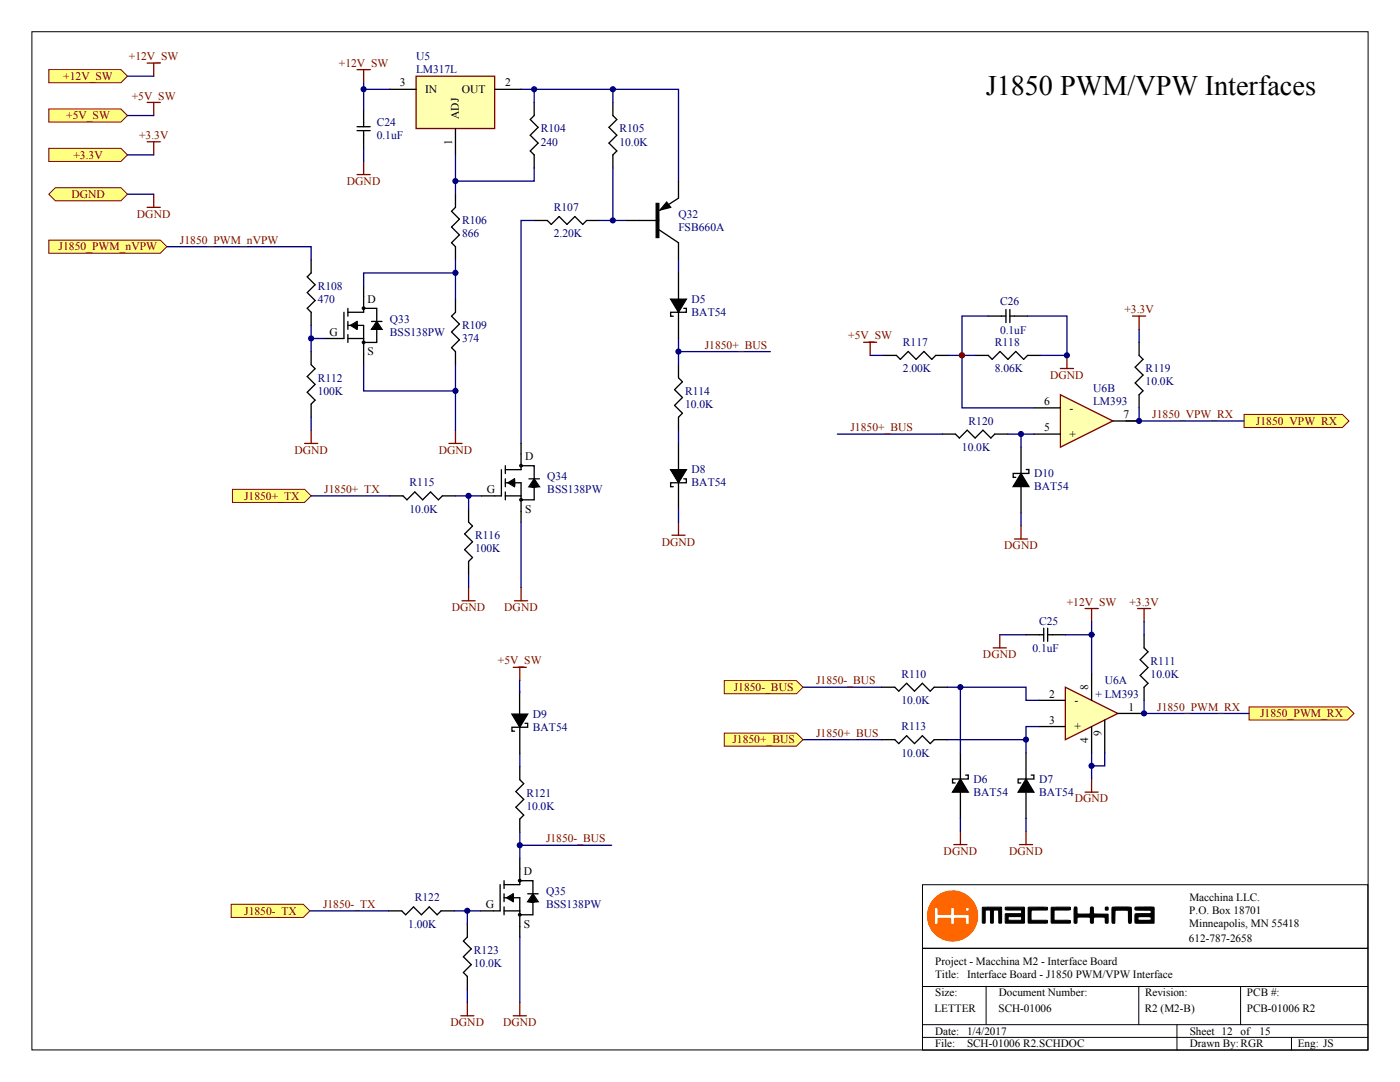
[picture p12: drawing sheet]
<svg xmlns="http://www.w3.org/2000/svg" width="279mm" height="216mm" viewBox="0 0 279 216" stroke-linecap="round" stroke-linejoin="round" font-family="sans-serif">
<g fill="none" stroke="#000" stroke-width=".26">
<path d="M71.3 26.1h2.6M71.3 25.3h2.6M72.6 21.7v3.6M72.6 26.1v3.5M90.9 38.8v2.6l-.8 .8 1.6 1.5-1.6 1.6 1.6 1.6-1.6 1.5 .8 .8v2.6M106.6 20.4v2.7l-.8 .7 1.6 1.6-1.6 1.6 1.6 1.6-1.6 1.5 .8 .8v2.6M122.3 20.4v2.7l.8 .7-1.6 1.6 1.6 1.6-1.6 1.6 1.6 1.5-.8 .8v2.6M62.1 51.8v2.7l-.8 .7 1.6 1.6-1.6 1.6 1.6 1.6-1.6 1.5 .8 .8v2.6M90.9 59.7v2.6l-.8 .8 1.6 1.6-1.6 1.5 1.6 1.6-1.6 1.6 .8 .8v2.6M106.6 44h2.6l.8 .8 1.6-1.6 1.6 1.6 1.5-1.6 1.6 1.6 .8-.8h2.6M62.1 70.2v2.6l.8 .8-1.6 1.5 1.6 1.6-1.6 1.6 1.6 1.5-.8 .8v2.6M135.4 72.8v2.6l.8 .8-1.6 1.6 1.6 1.5-1.6 1.6 1.6 1.6-.8 .7v2.7"/>
<path d="M77.8 98.9h2.6l.8 .8 1.6-1.5 1.6 1.5 1.5-1.5 1.6 1.5 .8-.8h2.6M93.5 101.6v2.6l.8 .8-1.6 1.5 1.6 1.6-1.6 1.6 1.6 1.5-.8 .8v2.6"/>
</g>
<path d="M104 17.8h31.4v18.3M90.9 98.9h5.2" fill="none" stroke="#000080" stroke-width=".26"/>
<path d="M71.3 13.9h2.6M72.6 13.9v2.6M71.3 34.8h2.6M72.6 32.2v2.6M134.1 106.8h2.6M135.4 104.2v2.6" fill="none" stroke="#800000" stroke-width=".26"/>
<path d="M9.7 47.9h22.3l1.3 1.3-1.3 1.3h-22.3z" fill-rule="evenodd" fill="#ffff80" stroke="#800000" stroke-width=".2"/>
<path d="M106.6 44h-2.6v44.5" fill="none" stroke="#000080" stroke-width=".26"/>
<path d="M46.4 97.6h14.4l1.3 1.3-1.3 1.4h-14.4z" fill-rule="evenodd" fill="#ffff80" stroke="#800000" stroke-width=".2"/>
<path d="M135.4 51.8v2.7M135.4 67.5v2.7h18.3M62.1 98.9h15.7" fill="none" stroke="#000080" stroke-width=".26"/>
<path d="M29.4 28.3h2.6M30.7 28.3v2.6" fill="none" stroke="#800000" stroke-width=".26"/>
<g fill="#ffff80" stroke="#800000" stroke-width=".2">
<path d="M9.7 29.6h14.4l1.3 1.3-1.3 1.3h-14.4z" fill-rule="evenodd"/>
<path d="M9.7 38.8l1.3-1.4h13.1l1.3 1.4-1.3 1.3h-13.1z" fill-rule="evenodd"/>
</g>
<path d="M29.4 20.4h2.6M30.7 20.4v2.7M30.7 38.8v2.6M29.4 41.4h2.6" fill="none" stroke="#800000" stroke-width=".26"/>
<path d="M9.7 21.7h14.4l1.3 1.4-1.3 1.3h-14.4z" fill-rule="evenodd" fill="#ffff80" stroke="#800000" stroke-width=".2"/>
<path d="M29.4 12.6h2.6M30.7 12.6v2.6" fill="none" stroke="#800000" stroke-width=".26"/>
<path d="M9.7 13.9h14.4l1.3 1.3-1.3 1.3h-14.4z" fill-rule="evenodd" fill="#ffff80" stroke="#800000" stroke-width=".2"/>
<path d="M25.4 15.2h5.3M72.6 16.5v5.2M72.6 17.8h5.2M25.4 23.1h5.3M25.4 30.9h5.3M25.4 38.8h5.3M72.6 29.6v2.6M135.4 101.6v2.6" fill="none" stroke="#000080" stroke-width=".26"/>
<path d="M135.4 54.5v5.2M135.4 62.3v5.2M136.5 61.5h.5v.8h-3.2v.8h.6M135.4 88.5v5.2M135.4 96.3v5.3M136.5 95.5h.5v.8h-3.2v.8h.6" fill="none" stroke="#000" stroke-width=".26"/>
<path d="M133.8 59.7h3.2l-1.6 2.6zM133.8 93.7h3.2l-1.6 2.6z" fill="#000" stroke="#000" stroke-width=".26"/>
<path d="M83 15.2h15.7v10.4h-15.7z" fill="#ffffb0" stroke="#800000" stroke-width=".26"/>
<g fill="none" stroke="#000" stroke-width=".26">
<path d="M77.8 17.8h5.2M98.8 17.8h5.2M90.9 25.7v5.2M135.4 36.1v3.4l-3.7 2.4M72.6 57.1v5.2h-3.2M124.9 44h6.6M131.5 45.8l3.9 2.6v3.4M68.6 62.3v5.2h-3.9M69.4 67.5h3.2M69.4 61.5v1.6M69.4 64.1v1.6M69.4 66.8v1.5"/>
<path d="M69.4 64.9h.6M70 64.9l1.3-.8v1.6zM71.3 64.4l-1.1 .5 1.1 .6v-.8l-.8 .2 .8 .3v-.3h-.6M71.3 64.9h1.3v7.9M72.6 61.5h2.6v2.6M74.1 64.1h2.1M75.2 65.7v2.6h-2.6M75.2 64.1l1 1.6h-2.1zM75.2 65.2v.5h-.3l.3-.8 .3 .8h-.8l.5-1 .5 1h-1.3l.8-1.3 .8 1.3M100.1 93.7v5.2h-4M100.8 98.9h3.2M100.8 92.9v1.6"/>
<path d="M100.8 95.5v1.6M100.8 98.2v1.5M100.8 96.3h.6M101.4 96.3l1.3-.8v1.6zM102.7 95.8l-1.1 .5 1.1 .6v-.8l-.8 .2 .8 .3v-.3h-.5M102.7 96.3h1.3v7.9M104 92.9h2.6v2.6M104 88.5v5.2h-3.2M105.6 95.5h2.1M106.6 97.1v2.6h-2.6M106.6 95.5l1.1 1.6h-2.1zM106.6 96.6v.5h-.3l.3-.8 .3 .8h-.8l.5-1 .5 1h-1.3l.8-1.3 .8 1.3"/>
<path d="M103.7 153v2.6l.8 .8-1.5 1.5 1.5 1.6-1.5 1.6 1.5 1.5-.8 .8v2.6M77.6 181.8h2.6l.8 .7 1.5-1.5 1.6 1.5 1.6-1.5 1.5 1.5 .8-.7h2.6"/>
<circle cx="72.6" cy="68.3" r=".25"/>
<circle cx="72.6" cy="61.5" r=".25"/>
<circle cx="104" cy="92.9" r=".25"/>
<circle cx="104" cy="99.7" r=".25"/>
</g>
<g fill="#000" stroke="#000" stroke-width=".26">
<path d="M133.1 40.3l.7 1.1-2.1 .5z"/>
<path d="M131 40.6h.5v6.8h-.5z" fill-rule="evenodd"/>
</g>
<g fill="none" stroke="#000080" stroke-width=".26">
<path d="M106.6 17.8v2.6M122.3 17.8v2.6M90.9 30.9v7.9M106.6 33.5v2.6h-15.7M122.3 33.5v10.5M33.3 49.2h28.8v2.6M90.9 54.5h-18.3v2.6M90.9 51.8v7.9M119.7 44h5.2M62.1 64.9v5.3M62.1 67.5h2.6M72.6 72.8v5.2h18.3"/>
<path d="M90.9 72.8v13.1M135.4 70.2v2.6M62.1 83.2v2.7M93.5 98.9v2.7M135.4 85.9v2.6M93.5 114.6v2.7M104 104.2v13.1M103.7 150.3v2.7"/>
</g>
<path d="M60.8 88.5h2.6M62.1 85.9v2.6M89.6 88.5h2.6M90.9 85.9v2.6M92.2 119.9h2.6M93.5 117.3v2.6M102.7 119.9h2.6M104 117.3v2.6M102.4 133.2h2.6M103.7 133.2v2.6" fill="none" stroke="#800000" stroke-width=".26"/>
<g fill="#000080" stroke="#000080" stroke-width=".2">
<circle cx="62.1" cy="67.5" r=".51"/>
<circle cx="72.6" cy="17.8" r=".51"/>
<circle cx="90.9" cy="78" r=".51"/>
<circle cx="90.9" cy="54.4" r=".51"/>
<circle cx="90.9" cy="36.1" r=".51"/>
<circle cx="93.5" cy="98.9" r=".51"/>
<circle cx="106.6" cy="17.8" r=".51"/>
<circle cx="122.3" cy="44" r=".51"/>
<circle cx="122.3" cy="17.8" r=".51"/>
</g>
<path d="M46.1 180.4h14.4l1.3 1.4-1.3 1.3h-14.4z" fill-rule="evenodd" fill="#ffff80" stroke="#800000" stroke-width=".2"/>
<path d="M167.1 86.6h21M201.1 86.6h5.3M103.7 135.7v2.6M103.7 168.7h18.4M103.7 166v5.3M61.8 181.8h15.8M90.6 181.8h5.3M93.3 181.8v2.6M93.3 197.5v2.6M103.7 187v13.1" fill="none" stroke="#000080" stroke-width=".26"/>
<g fill="none" stroke="#000" stroke-width=".26">
<path d="M197.2 63.1h3.6M200.8 61.8v2.6M201.5 63.1h3.6M201.5 61.8v2.6M227.3 68.3v2.6l.8 .8-1.6 1.6 1.6 1.5-1.6 1.6 1.6 1.6-.8 .8v2.6M188.1 86.6h2.6l.8 .8 1.5-1.6 1.6 1.6 1.6-1.6 1.5 1.6 .8-.8h2.6M103.7 137.9v5.2M103.7 145.1v5.2M104.8 144.3h.5v.8h-3.1v.8h.5M99.8 176.5v5.3h-3.9M100.6 175.7v1.6M100.6 178.3v1.6"/>
<path d="M100.6 179.1h.5M101.1 179.1l1.3-.8v1.6zM102.4 178.6l-1 .5 1 .6v-.8l-.8 .2 .8 .3v-.3h-.5M102.4 179.1h1.3v7.9M103.7 175.7h2.7v2.6M103.7 171.3v5.2h-3.1M105.3 178.3h2.1M106.4 179.9v2.6h-2.7M106.4 178.3l1 1.6h-2.1zM106.4 179.4v.5h-.3l.3-.8 .2 .8h-.8l.6-1 .5 1h-1.3l.8-1.3 .7 1.3M93.3 184.4v2.6l-.8 .8 1.5 1.5-1.5 1.6 1.5 1.6-1.5 1.6 .8 .7v2.7M100.6 181.8h3.1"/>
<path d="M100.6 181v1.5"/>
<circle cx="103.7" cy="175.7" r=".25"/>
<circle cx="103.7" cy="182.5" r=".25"/>
</g>
<path d="M102.2 142.5h3.1l-1.6 2.6z" fill="#000" stroke="#000" stroke-width=".26"/>
<path d="M172.3 68.3h2.7M173.7 68.3v2.6M211.6 73.5h2.6M212.9 70.9v2.6M226 63.1h2.6M227.3 63.1v2.6M92 202.7h2.6M93.3 200.1v2.6M102.4 202.7h2.6M103.7 200.1v2.6" fill="none" stroke="#800000" stroke-width=".26"/>
<g fill="#000080" stroke="#000080" stroke-width=".2">
<circle cx="93.3" cy="181.7" r=".51"/>
<circle cx="103.7" cy="168.7" r=".51"/>
<circle cx="135.4" cy="70.1" r=".51"/>
<circle cx="192" cy="70.9" r=".51"/>
</g>
<path d="M248.3 82.7h19.6l1.3 1.3-1.3 1.3h-19.6z" fill-rule="evenodd" fill="#ffff80" stroke="#800000" stroke-width=".2"/>
<path d="M224.7 84h23.6M227.3 81.4v2.6" fill="none" stroke="#000080" stroke-width=".26"/>
<path d="M176.3 70.9h2.6l.8 .8 1.6-1.6 1.5 1.6 1.6-1.6 1.6 1.6 .7-.8h2.7M194.6 70.9h2.6l.8 .8 1.6-1.6 1.5 1.6 1.6-1.6 1.6 1.6 .8-.8h2.6" fill="none" stroke="#000" stroke-width=".26"/>
<path d="M211.6 78.8l10.5 5.2-10.5 5.2z" fill="#ffffb0" stroke="#800000" stroke-width=".26"/>
<g fill="none" stroke="#000" stroke-width=".26">
<path d="M203.8 89.2v5.3M203.8 97.1v5.2M204.8 93.7h.5v.8h-3.1v.8h.5M206.4 81.4h5.2M206.4 86.6h5.2M222.1 84h5.2M176 137.1h2.6l.8 .8 1.5-1.6 1.6 1.6 1.6-1.6 1.5 1.6 .8-.8h2.7M204.8 126.7h3.5M208.3 125.4v2.6M209.1 126.7h3.5M209.1 125.4v2.6M228.3 126.7v2.6l.8 .8-1.6 1.5 1.6 1.6-1.6 1.6 1.6 1.5-.8 .8v2.6"/>
<path d="M176 147.6h2.6l.8 .8 1.5-1.6 1.6 1.6 1.6-1.6 1.5 1.6 .8-.8h2.7"/>
</g>
<path d="M173.7 70.9h2.6M189.4 70.9h5.2M197.2 63.1h-5.2v18.3h14.4M205.1 63.1h7.8v7.8h-5.2M227.3 65.7v2.6M203.8 86.6v2.6M203.8 102.3v2.6M160.3 137.1h15.7M228.3 124v2.7M160.3 147.6h15.7" fill="none" stroke="#000080" stroke-width=".26"/>
<circle cx="192" cy="70.9" r=".51" fill="#800000" stroke="#800000" stroke-width=".2"/>
<path d="M203.8 94.5l1.5 2.6h-3.1z" fill="#000" stroke="#000" stroke-width=".26"/>
<path d="M202.5 107.6h2.6M203.8 104.9v2.7M198.2 129.3h2.6M199.5 126.7v2.6M216.5 121.4h2.7M217.9 121.4v2.6M227 121.4h2.6M228.3 121.4v2.6M216.5 158.1h2.7M217.9 155.4v2.7" fill="none" stroke="#800000" stroke-width=".26"/>
<g fill="#000080" stroke="#000080" stroke-width=".2">
<circle cx="203.8" cy="86.6" r=".51"/>
<circle cx="212.9" cy="70.9" r=".51"/>
<circle cx="227.3" cy="84" r=".51"/>
</g>
<g fill="#ffff80" stroke="#800000" stroke-width=".2">
<path d="M144.5 135.8h14.4l1.4 1.3-1.4 1.3h-14.4z" fill-rule="evenodd"/>
<path d="M144.5 146.3h14.4l1.4 1.3-1.4 1.3h-14.4z" fill-rule="evenodd"/>
<path d="M249.3 141.1h19.6l1.3 1.3-1.3 1.3h-19.6z" fill-rule="evenodd"/>
</g>
<path d="M199.5 126.7h5.3M212.6 126.7h5.3M217.9 124v10.5M228.3 139.7v2.7h21M217.9 150.2v5.2" fill="none" stroke="#000080" stroke-width=".26"/>
<path d="M212.6 137.1l10.5 5.3-10.5 5.2z" fill="#ffffb0" stroke="#800000" stroke-width=".26"/>
<path d="M207.4 139.7h5.2M217.9 134.5v5.2M191.7 150.2v5.2M191.7 158.1v5.2M192.7 154.7h.5v.7h-3.1v.8h.5M204.8 150.2v5.2M204.8 158.1v5.2M205.8 154.7h.5v.7h-3.1v.8h.5M207.4 145h5.2M217.9 145v5.2M220.5 143.7v6.5M223.1 142.4h5.2" fill="none" stroke="#000" stroke-width=".26"/>
<path d="M189.1 137.1h15.7v2.6h2.6M191.7 137.1v13.1M204.8 147.6v2.6M207.4 145h-2.6v2.6h-15.7M220.5 150.2v2.6h-2.6M191.7 163.3v2.6M204.8 163.3v2.6" fill="none" stroke="#000080" stroke-width=".26"/>
<path d="M191.7 155.4l1.5 2.7h-3.1zM204.8 155.4l1.5 2.7h-3.1z" fill="#000" stroke="#000" stroke-width=".26"/>
<path d="M190.4 168.5h2.6M191.7 165.9v2.6M203.5 168.5h2.6M204.8 165.9v2.6" fill="none" stroke="#800000" stroke-width=".26"/>
<g fill="#000080" stroke="#000080" stroke-width=".2">
<circle cx="191.7" cy="137.1" r=".51"/>
<circle cx="204.7" cy="147.6" r=".51"/>
<circle cx="217.8" cy="152.8" r=".51"/>
<circle cx="217.8" cy="126.6" r=".51"/>
<circle cx="228.3" cy="142.3" r=".51"/>
</g>
<path d="M6.4 6.3h266.6v203.2h-266.6zM184.1 176.5h88.9v12.7h-88.9zM184.1 189.2h88.9v20.3h-88.9zM184.1 196.8h88.9M196.8 196.8v7.7M227.3 196.8v7.7M247.6 196.8v7.7M184.1 204.5h88.9M184.1 207h88.9M234.9 204.5v5M257.7 207v2.5" fill="none" stroke="#000" stroke-width=".2"/>
<path d="M185.1 182.8a5 5 0 0 1 10 0 5 5 0 0 1-10 0zM186.5 181.2v2.9l.1 .3 .6-.1v-1l.7-.1 1.8 .1 .1 1.1 .4 .1 .2-.2 .1-1 2.1-.1 .1 1.2h.7v-1.8l-.1-.1h-2.8v-1.3a.4 .4 0 0 0-.5-.1 .4 .4 0 0 0-.3 .4v1h-2.4l-.1-1.3zM192.7 181.5a.4 .4 0 0 0 .8 0 .4 .4 0 0 0-.8 0z" fill="#f60" stroke="#f60" stroke-width=".2"/>
<g fill="#000" stroke="#000" stroke-width=".2">
<path d="M196.1 181h3.7l.1 3.2-.6-.1v-2.4l-.2-.1-.8 .1-.1 2.3a.29 .29 0 0 1-.3 .2 .29 .29 0 0 1-.2-.3v-2.2l-.2-.1h-.8l-.1 .1v2.4l-.5 .1zM205.2 181.1h3.8v.5h-3.1l-.1 .9 .1 1.1h3l.1 .6h-3.7zM209.8 181l3.8 .1v.4l-.2 .1h-2.9l-.1 .1v1.8l.1 .1 3.1 .1v.5h-3.8z"/>
<path d="M200.7 181l3.7 .1v3.1h-3.7v-1.8l3.1-.1 .1-.3-.1-.4-3.1-.1zM201.3 182.9l-.1 .5 .2 .2h2.4l.1-.1-.1-.6z"/>
</g>
<g fill="#000" stroke="#000" stroke-width=".25">
<path d="M214.4 181.1h.5l.1 1.2 1.8 .1h.7l.2-1.3 .4-.1 .2 1.4h2.8v1.7l-.5 .1v-1.1l-.2-.1h-1.8l-.4 .1v1.1h-.5l-.1-1.1-.2-.1a4.8 4.8 0 0 0-2.4 .1l-.1 1-.5 .1zM222 181.1h3.7l.1 .8-.1 2.3h-.4v-.1l-.1-2.4-2-.1-.7 .1v2.5h-.4a2.05 2.05 0 0 1-.2-1.6z"/>
<path d="M226.6 181.1l1.8-.1a2.99 2.99 0 0 1 1.9 .1v3.1h-3.7l-.1-.7a1.19 1.19 0 0 1 .2-1.1l2.9-.1 .2-.5-.2-.2h-3zM227.2 183l-.1 .4 .1 .2a5.3 5.3 0 0 0 2.5-.1l.1-.4-.3-.2z"/>
<circle cx="220.8" cy="181.3" r=".32"/>
</g>
<text font-size="5.6" x="196.7" y="19">J1850 PWM/VPW Interfaces</text>
<g font-size="2.3" fill="#800000">
<text x="12.6" y="15.9">+12V_SW</text>
<text x="25.7" y="12">+12V_SW</text>
<text x="67.6" y="13.3">+12V_SW</text>
<text x="13.2" y="23.8">+5V_SW</text>
<text x="26.3" y="19.9">+5V_SW</text>
<text x="27.7" y="27.7">+3.3V</text>
<text x="14.7" y="31.7">+3.3V</text>
<text x="14.2" y="39.5">DGND</text>
<text x="69.2" y="36.9">DGND</text>
<text x="27.3" y="43.4">DGND</text>
<text x="11.7" y="50">J1850_PWM_nVPW</text>
<text x="35.9" y="48.7">J1850_PWM_nVPW</text>
<text x="224.4" y="62.5">+3.3V</text>
<text x="140.6" y="69.6">J1850+_BUS</text>
<text x="169.3" y="67.7">+5V_SW</text>
<text x="209.6" y="75.6">DGND</text>
<text x="229.9" y="83.4">J1850_VPW_RX</text>
<text x="169.7" y="86.1">J1850+_BUS</text>
<text x="250.7" y="84.7">J1850_VPW_RX</text>
<text x="58.7" y="90.5">DGND</text>
<text x="87.5" y="90.5">DGND</text>
<text x="48.7" y="99.7">J1850+_TX</text>
<text x="64.7" y="98.4">J1850+_TX</text>
<text x="132.1" y="108.9">DGND</text>
<text x="200.4" y="109.6">DGND</text>
<text x="90.2" y="121.9">DGND</text>
<text x="100.6" y="121.9">DGND</text>
<text x="212.9" y="120.9">+12V_SW</text>
<text x="225.4" y="120.9">+3.3V</text>
<text x="196.2" y="131.3">DGND</text>
<text x="99.4" y="132.6">+5V_SW</text>
<text x="146.5" y="137.9">J1850-_BUS</text>
<text x="162.9" y="136.6">J1850-_BUS</text>
<text x="230.9" y="141.8">J1850_PWM_RX</text>
<text x="251.5" y="143.1">J1850_PWM_RX</text>
<text x="146.2" y="148.3">J1850+_BUS</text>
<text x="162.9" y="147">J1850+_BUS</text>
<text x="214.5" y="160.1">DGND</text>
<text x="109" y="168.1">J1850-_BUS</text>
<text x="188.3" y="170.6">DGND</text>
<text x="201.4" y="170.6">DGND</text>
<text x="48.8" y="182.5">J1850-_TX</text>
<text x="64.5" y="181.2">J1850-_TX</text>
<text x="89.9" y="204.7">DGND</text>
<text x="100.4" y="204.7">DGND</text>
</g>
<g font-size="2.3">
<text x="79.8" y="17.3">3</text>
<text x="100.8" y="17.3">2</text>
<text x="84.9" y="18.6">IN</text>
<text x="91.5" y="23.8" transform="rotate(-90 91.5 23.8)">ADJ</text>
<text x="92.2" y="18.6">OUT</text>
<text x="90.2" y="28.9" transform="rotate(-90 90.2 28.9)">1</text>
<text x="73.4" y="60.4">D</text>
<text x="65.8" y="67">G</text>
<text x="73.4" y="70.9">S</text>
<text x="208.4" y="80.8">6</text>
<text x="213.5" y="82.1">-</text>
<text x="224.2" y="83.4">7</text>
<text x="208.4" y="86.1">5</text>
<text x="213.5" y="87.4">+</text>
<text x="104.8" y="91.8">D</text>
<text x="97.2" y="98.4">G</text>
<text x="104.8" y="102.3">S</text>
<text x="217.2" y="137.6" transform="rotate(-90 217.2 137.6)">8</text>
<text x="209.4" y="139.2">2</text>
<text x="214.4" y="140.5">-</text>
<text x="225.2" y="141.8">1</text>
<text x="209.4" y="144.4">3</text>
<text x="214.4" y="145.7">+</text>
<text x="217.2" y="148.2" transform="rotate(-90 217.2 148.2)">4</text>
<text x="219.8" y="146.9" transform="rotate(-90 219.8 146.9)">9</text>
<text x="104.5" y="174.6">D</text>
<text x="96.9" y="181.2">G</text>
<text x="104.5" y="185.1">S</text>
</g>
<g font-size="2.3" fill="#000080">
<text x="83" y="12">U5</text>
<text x="83" y="14.6">LM317L</text>
<text x="75.2" y="25.1">C24</text>
<text x="75.2" y="27.7">0.1uF</text>
<text x="107.9" y="26.4">R104</text>
<text x="107.9" y="29">240</text>
<text x="123.6" y="26.4">R105</text>
<text x="123.6" y="29">10.0K</text>
<text x="92.2" y="44.7">R106</text>
<text x="92.2" y="47.4">866</text>
<text x="110.5" y="42.1">R107</text>
<text x="110.5" y="47.4">2.20K</text>
<text x="135.4" y="43.4">Q32</text>
<text x="135.4" y="46">FSB660A</text>
<text x="63.4" y="57.8">R108</text>
<text x="63.4" y="60.4">470</text>
<text x="77.8" y="64.4">Q33</text>
<text x="92.2" y="65.7">R109</text>
<text x="138" y="60.4">D5</text>
<text x="138" y="63.1">BAT54</text>
<text x="199.6" y="60.9">C26</text>
<text x="77.8" y="67">BSS138PW</text>
<text x="92.2" y="68.3">374</text>
<text x="180.2" y="69">R117</text>
<text x="198.5" y="69">R118</text>
<text x="199.6" y="66.7">0.1uF</text>
<text x="63.4" y="76.1">R112</text>
<text x="180.2" y="74.3">2.00K</text>
<text x="198.5" y="74.3">8.06K</text>
<text x="228.6" y="74.3">R119</text>
<text x="228.6" y="76.9">10.0K</text>
<text x="63.4" y="78.8">100K</text>
<text x="136.7" y="78.8">R114</text>
<text x="136.7" y="81.4">10.0K</text>
<text x="218.2" y="78.2">U6B</text>
<text x="218.2" y="80.8">LM393</text>
<text x="192" y="90">10.0K</text>
<text x="193.3" y="84.7">R120</text>
<text x="109.2" y="95.8">Q34</text>
<text x="138" y="94.5">D8</text>
<text x="206.4" y="95.2">D10</text>
<text x="81.7" y="97.1">R115</text>
<text x="109.2" y="98.4">BSS138PW</text>
<text x="138" y="97.1">BAT54</text>
<text x="206.4" y="97.8">BAT54</text>
<text x="81.7" y="102.3">10.0K</text>
<text x="94.8" y="107.5">R116</text>
<text x="94.8" y="110.2">100K</text>
<text x="207.4" y="124.8">C25</text>
<text x="206.1" y="130">0.1uF</text>
<text x="179.9" y="135.3">R110</text>
<text x="220.5" y="136.6">U6A</text>
<text x="229.6" y="132.6">R111</text>
<text x="229.6" y="135.3">10.0K</text>
<text x="106.4" y="143.2">D9</text>
<text x="179.9" y="140.5">10.0K</text>
<text x="218.6" y="139.2">+ LM393</text>
<text x="106.4" y="145.9">BAT54</text>
<text x="179.9" y="145.7">R113</text>
<text x="179.9" y="151">10.0K</text>
<text x="105" y="158.9">R121</text>
<text x="105" y="161.6">10.0K</text>
<text x="194.3" y="156.2">D6</text>
<text x="194.3" y="158.8">BAT54</text>
<text x="207.4" y="156.2">D7</text>
<text x="207.4" y="158.8">BAT54</text>
<text x="82.8" y="179.9">R122</text>
<text x="109" y="178.6">Q35</text>
<text x="81.5" y="185.1">1.00K</text>
<text x="109" y="181.2">BSS138PW</text>
<text x="94.6" y="190.3">R123</text>
<text x="94.6" y="193">10.0K</text>
</g>
<g font-size="2.2">
<text x="237.4" y="179.8">Macchina LLC.</text>
<text x="237.3" y="182.3">P.O. Box 18701</text>
<text x="237.3" y="185">Minneapolis, MN 55418</text>
<text x="237.3" y="188">612-787-2658</text>
<text x="186.6" y="195.2">Title: Interface Board - J1850 PWM/VPW Interface</text>
<text x="186.6" y="192.5">Project - Macchina M2 - Interface Board</text>
<text x="186.5" y="202">LETTER</text>
<text x="186.6" y="198.8">Size:</text>
<text x="199.3" y="202">SCH-01006</text>
<text x="199.3" y="198.8">Document Number:</text>
<text x="228.5" y="202">R2 (M2-B)</text>
<text x="228.5" y="198.8">Revision:</text>
<text x="248.8" y="202">PCB-01006 R2</text>
<text x="248.9" y="198.8">PCB #:</text>
<text x="186.6" y="206.5">Date: 1/4/2017</text>
<text x="186.6" y="209">File:</text>
<text x="193" y="209">SCH-01006 R2.SCHDOC</text>
<text x="237.4" y="206.5">Sheet 12</text>
<text x="237.4" y="209">Drawn By:RGR</text>
<text x="247.6" y="206.5">of</text>
<text x="251.4" y="206.5">15</text>
<text x="259" y="209">Eng: JS</text>
</g>
</svg>
